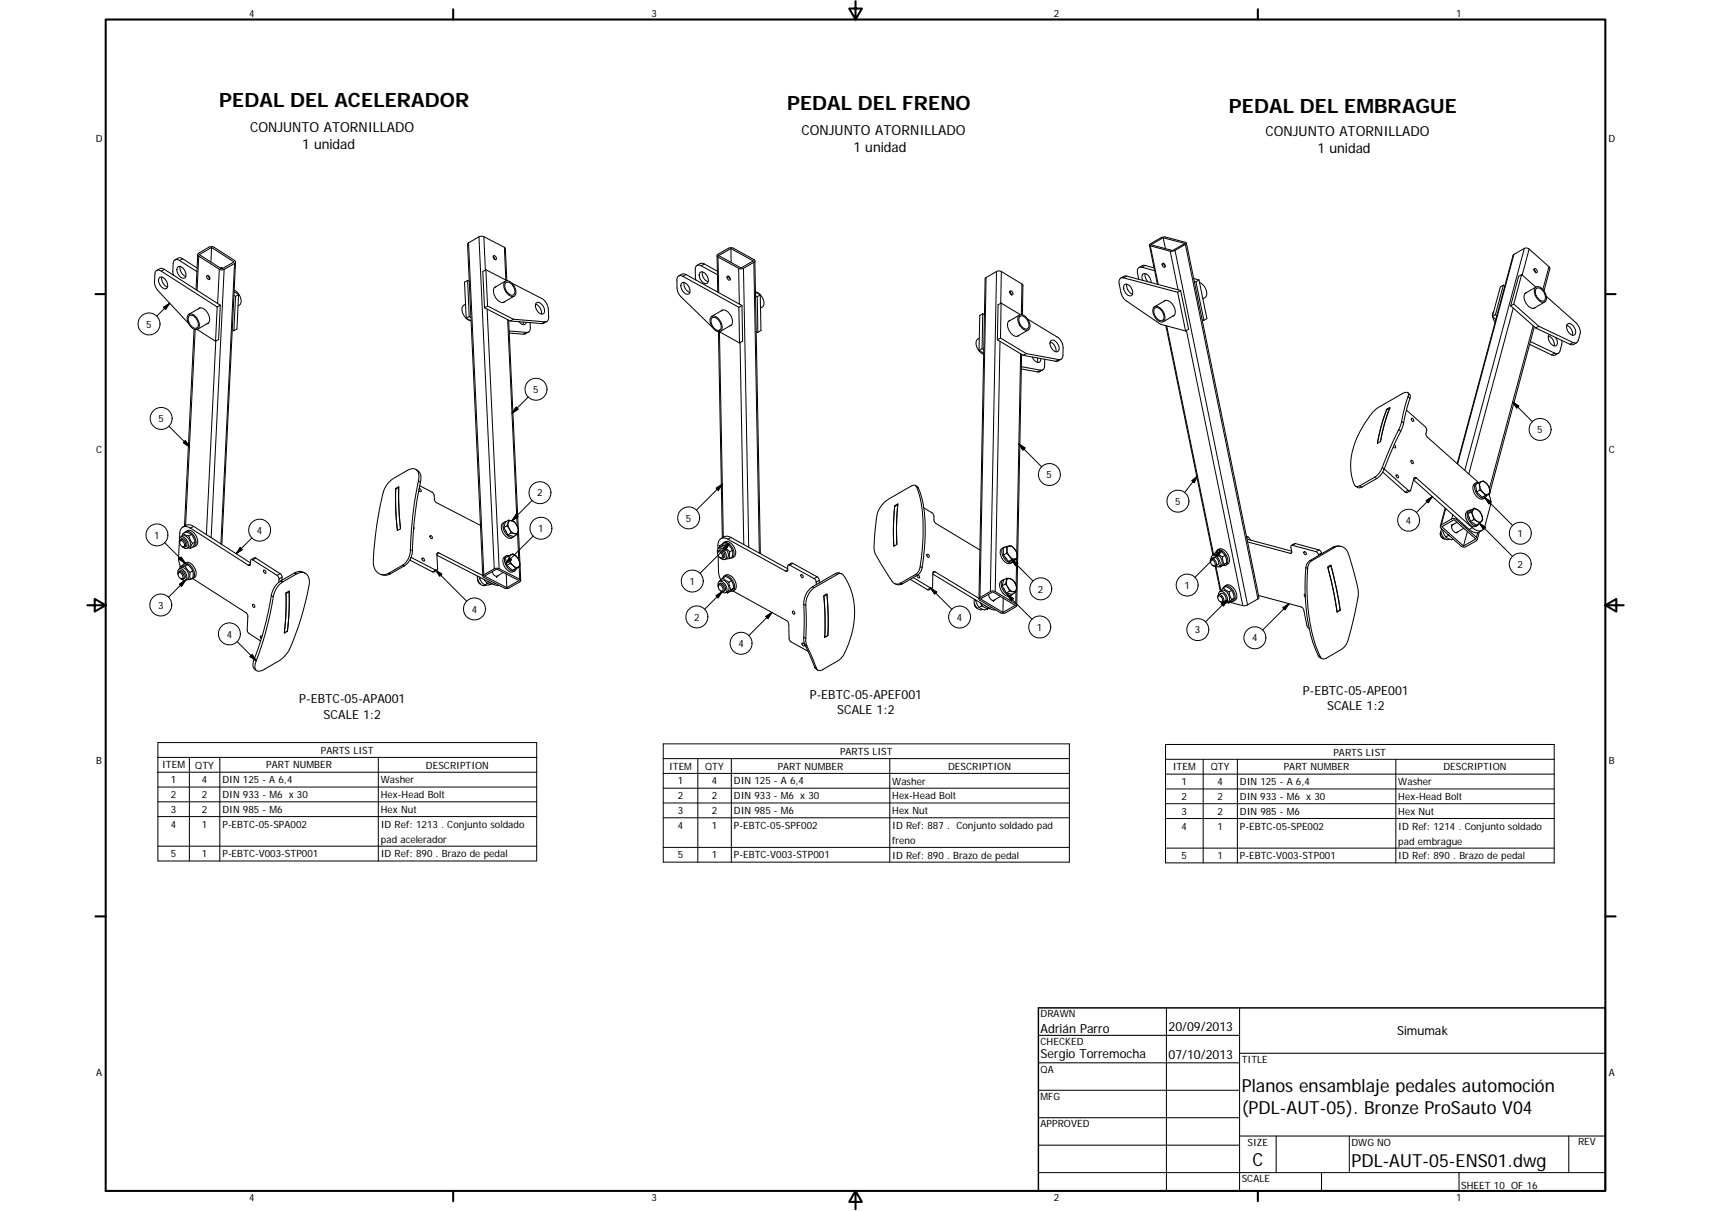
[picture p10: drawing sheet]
<svg xmlns="http://www.w3.org/2000/svg" width="594mm" height="420mm" viewBox="0 0 594 420" stroke-linecap="round" stroke-linejoin="round" font-family="sans-serif">
<g fill="none" stroke="#000" stroke-width=".36">
<path d="M54.4 93.9l1.5-.8 1.2 .4 19.4 12.4M55.4 96.3a2.5 2.5 0 0 1 2.8 2.7 1.1 1.1 0 0 1-.8 1.2 1.1 1.1 0 0 1-1.3-.6l-.2-.3a2.45 2.45 0 0 1-.5-3zM56.2 96.1a3.2 3.2 0 0 0 2 3.5M60.8 90.2l1.2-.7h.8l5.6 3.5M61.8 92.6a2.49 2.49 0 0 1 2.8 2.8 1.1 1.1 0 0 1-.8 1.2 1.1 1.1 0 0 1-1.3-.7 2.56 2.56 0 0 1-.7-3.3zM62.5 92.5v.8l.3 .9a2.75 2.75 0 0 0 1.7 1.7M68.4 94.2l-6-3.8a1.29 1.29 0 0 0-1.5-.3 1.29 1.29 0 0 0-.8 1.3l-.1 3 .2 1.1M68.7 88.3l-.6 12.2M68.8 87.9l4-2.3h1.1l7.5 4.8 .4 .6-.4 .4-3.6 2.1-1.2 .1-7.8-4.9zM69.2 88.3l4.3-2.4 7.7 5-4.2 2.4zM71.9 95.6a.78 .78 0 0 1 .8 .5 .78 .78 0 0 1-.2 .9l-.6-.5zM72.3 95.6l.6 1"/>
<path d="M73.5 85.9l-.3 5M76.6 93l.2-.2 .5 .3M77.1 92.9v.3M81.8 90.9l-4.8 98M162.4 97.3l-1.1 .6 .6 12.5M162.4 97.3l.5 .3M162.4 97.3l.5 12.5M168.7 93.6l-1.1 .6 .6 12.6M168.7 93.6l7.4 3.8M168.7 93.6l.6 12.6M171.3 89l.5 1.1M171.3 88.8a.78 .78 0 0 1 .9 .4 .78 .78 0 0 1-.2 .9l-.6-.4z"/>
<path d="M172.3 99.4a2.29 2.29 0 0 0-.4 3.5 2.7 2.7 0 0 0 3.2 1.9l.2-.2M175.3 97.7a2.41 2.41 0 0 1 3.2 1.5 2.35 2.35 0 0 1-.3 3.7 3.8 3.8 0 0 1-2.9-5.2zM175.5 97.5l-3.8 2.3M175.5 98.2a2 2 0 0 1 2.8 1.3 1.91 1.91 0 0 1-.3 2.9 3.1 3.1 0 0 1-2.5-4.2zM176 97.3l-.5-11.1-.2-.3-8-4-.8 .2-4 2.2-.2 .4 5.3 115.2M177.7 98.2l11 5.7 1 1.2 .6 1.4 .2 3.5a1.34 1.34 0 0 1-1.3 1.7l-10.9-.9-1.1 .6M235.7 95.8l1.4-.8 1.1 .2 19.4 10.8M236.7 98.2a2.09 2.09 0 0 1 2.8 1.9 1.24 1.24 0 0 1-.4 1.9 1.24 1.24 0 0 1-1.8-.7 2.72 2.72 0 0 1-.6-3.1zM237.5 98v.8l.4 1.3 .6 .8 1 .6M242 92.1l1.3-.7h.7l5.1 2.7M243.1 94.6a2.33 2.33 0 0 1 2.8 2.5 1.08 1.08 0 0 1-.6 1.3 1.08 1.08 0 0 1-1.4-.5l-.2-.2a2.76 2.76 0 0 1-.6-3.1zM243.9 94.3a3.2 3.2 0 0 0 2 3.5"/>
<path d="M249 88.7l.2 12.6M249.1 95.3l-5.6-3.1a1.28 1.28 0 0 0-1.5-.1 1.28 1.28 0 0 0-.6 1.4l.2 3.6M249.1 88.3l3.8-2.2 1.5-.1 7.5 4.1 .2 .5-4 2.5-1.2 .2-7.6-4.1-.3-.4zM249.5 88.7l4.3-2.5 7.7 4.3-4.2 2.5zM252.6 95.8a.81 .81 0 0 1 .8 .5 .81 .81 0 0 1-.2 .9h-.2a.99 .99 0 0 1-.4-1.4zM253 95.8l.5 1.1M253.8 86.2v4.9M262.1 90.5l1.9 101.6M389.2 96.5l1.2-.7h.8l18.7 5M390.3 98.9a1.82 1.82 0 0 1 2.7 1.3 1.53 1.53 0 0 1-.6 2.5 2.99 2.99 0 0 1-2.1-3.8zM391.2 98.6l.3 1.8a2.92 2.92 0 0 0 1.7 1.6M395.5 92.8l1.7-.7 3.5 .8"/>
<path d="M396.8 97.3a1.49 1.49 0 0 1 .6-2.4 3.1 3.1 0 0 1 2.2 3.1M397.6 94.9a3.2 3.2 0 0 0 1 2.9M399.1 85l2.8 13.6M399.1 84.8l3.9-2.3 1.3-.3 7.6 2.1-.3 .5-3.6 2.1-1.3 .3-7.3-1.9zM399.6 84.9l4.3-2.4 7.5 2-4.3 2.4zM400.9 93.9l-4.4-1.2a1.43 1.43 0 0 0-1.5 .6 1.43 1.43 0 0 0 0 1.5l.4 2.1M403.6 91.4a.76 .76 0 0 1 .9 .4 .76 .76 0 0 1-.3 1l-.6-.7zM403.9 82.5l.8 3.8M404 91.4l.6 1M411.9 84.3l25.2 123-.1 .4-4.5 2.4h-1l-4.4-1.1M414.5 96.6l1.8 .5M414.6 97.6l.6 .1"/>
<path d="M415.2 97.7l2.8 13.4M416.3 97.1l2.8 13.5-1.1 .5M416.3 97.1l-1.1 .6M416.5 98a4.2 4.2 0 0 1 2.3 4.9l-1.1 .8M522 98.9l-1.1 .6-2.7 10.3M522 98.9l.5 .4M522 98.9l-2.8 10.3M528.3 95.2l-1 .7-2.8 10.2M528.3 95.2l5 4.4M528.3 95.3l-2.7 10.2M532.6 93.6l.6 1M532.8 93.2a.8 .8 0 0 1 .8 .5 .8 .8 0 0 1-.2 .9l-.3-.1a.89 .89 0 0 1-.3-1.3z"/>
<path d="M533 99.8a2.09 2.09 0 0 1 3.1 1.2 2.72 2.72 0 0 1 .1 3.9 3.7 3.7 0 0 1-3.2-5.1zM533.4 99.6l-3.9 2.2M65.4 109.2a2.26 2.26 0 0 1 3.1 1.4 2.59 2.59 0 0 1-.1 3.7 3.8 3.8 0 0 1-3-5.1zM65.7 109.6a2.13 2.13 0 0 1 2.8 1.6 1.73 1.73 0 0 1-.5 2.7 3.1 3.1 0 0 1-2.3-4.3zM67.4 114.2l-3.3 68.3M68.4 114.3l6.4 4.1M68.9 107.1a2.26 2.26 0 0 1 3.2 1.4 2.52 2.52 0 0 1-.2 3.9M69.4 106.8l-3.8 2.2M72.4 112l-3.8 2.2M75.4 106.5l-19.4-12.4a1.28 1.28 0 0 0-1.5-.3 1.28 1.28 0 0 0-.7 1.3l-.1 3.3 .7 1.9 11.1 11.9M75.4 106.5l-.6 11.9M76.5 105.9l-1.1 .6"/>
<path d="M76.5 105.9l-.6 11.9-1.1 .6M80.6 114.4l.6 .3M81.2 102.5l.6 .3M81.3 101.2l1.5 1M81.3 100.7a3.9 3.9 0 0 1 2 5l-.7 .4M81.8 102.8l-.6 11.9M82.8 102.2l-1 .6M82.8 102.2l-.5 11.9-1.1 .6M161.6 105.6a2.34 2.34 0 0 0-.6 3.7 3.5 3.5 0 0 0 2.4 2M161.9 110.4l1.6 .9M163.5 110.1l-.6-.3-1 .6M168.2 106.8l9 4.6"/>
<path d="M168.2 106.8l1.1-.6 9 4.6M176.6 111.1l3.4 72.4M177.2 111.4l11 .9 1.7-.8M178.5 102.7l-3.8 2.3M180.2 111.6a1.32 1.32 0 0 0 1.1 1 1.32 1.32 0 0 0 1.3-.5l.1-.3M181.6 111.7v.9M183.5 115.2l-1.5 .8-5.2-.5M184.1 112v1.7a1.31 1.31 0 0 1-1.2 1.6l-6.1-.5M186 105.5l.9 .6 .7 .8 .4 1.3v.8M186.2 105.2a1.92 1.92 0 0 1 2.6 1.4 1.45 1.45 0 0 1-.7 2.4 2.96 2.96 0 0 1-1.9-3.8zM247 109.9a2.56 2.56 0 0 1 3.3 1.9 2.08 2.08 0 0 1-.5 3.3 3.8 3.8 0 0 1-2.8-5.2zM247.1 110.4a2 2 0 0 1 2.9 1.4 1.99 1.99 0 0 1-.3 2.8 3.2 3.2 0 0 1-2.6-4.2z"/>
<path d="M249.5 115.1l1.3 71.5M249.7 115.1l7.1 3.9M250.4 107.9a2.28 2.28 0 0 1 3.2 1.3 2.57 2.57 0 0 1-.2 3.9M250.9 107.5l-3.8 2.2M254 112.8l-3.9 2.2M256.5 106.6l-19.4-10.7a1.29 1.29 0 0 0-1.5-.1 1.29 1.29 0 0 0-.6 1.4l.1 3.1a4.7 4.7 0 0 0 1.4 2.8l10.9 10.5M256.5 106.6l.3 12.4M257.6 106l-1.1 .6M257.6 106l.2 12.4-1 .6M262.3 101.4l1.7 .9M262.3 101.2a3.9 3.9 0 0 1 2.5 5.2l-.7 .5M262.3 102.6l.6 .3"/>
<path d="M262.6 115l.5 .3M262.9 102.9l.2 12.4M264 102.3l-1.1 .6M264 102.3l.2 12.4-1.1 .6M340 117.3a2.44 2.44 0 0 0-.4 4l1.1 1.2 .8 .4M341.2 108.8l-.2 12.2M341.2 108.8l-1 .7-.3 12.1M341.2 108.8l.6 .4M346.3 117.9l9 5.4M346.3 117.9l1.1-.6 8.9 5.4M347.6 105.2l-.2 12.1M347.6 105.2l-1.1 .6-.2 12.1"/>
<path d="M347.6 105.2l6.7 4M350.6 101.2l.6 1.1M350.7 101.3h-.1M350.7 101a.76 .76 0 0 1 .9 .4 .76 .76 0 0 1-.3 .9 1.04 1.04 0 0 1-.6-1.3zM350.7 111.2a2.26 2.26 0 0 0-.4 3.4 2.49 2.49 0 0 0 3.5 1.8M353.9 109.3a3 3 0 0 1 3.5 2.6 1.81 1.81 0 0 1-.9 2.7 3.9 3.9 0 0 1-2.7-5.1zM353.9 110a1.81 1.81 0 0 1 2.8 1.1 1.9 1.9 0 0 1-.3 3.1 3.3 3.3 0 0 1-2.5-4.2zM354 109.3l-3.8 2.2M355 109.2l.2-10.3-.2-.3-7.3-4.4-.7-.2-.8 .1-4.1 2.4-2.2 111.3M356.8 110.7l11 6.9 .9 1.3 .4 1v3.4a1.23 1.23 0 0 1-1.5 1.5l-11.3-2.1-1 .6M357 114.5l-3.8 2.2M364.7 118.6l1.3 1.1 .6 1.2v1.1"/>
<path d="M364.9 118.2a2.45 2.45 0 0 1 2.8 2.6 1.09 1.09 0 0 1-.7 1.3 1.09 1.09 0 0 1-1.3-.6 2.72 2.72 0 0 1-.8-3.3zM400.8 106.5a2.92 2.92 0 0 1 3.5 2.4 1.73 1.73 0 0 1-1.1 2.8 4 4 0 0 1-2.6-5zM401 107a2.13 2.13 0 0 1 2.8 1.5 1.79 1.79 0 0 1-.5 2.8 3.1 3.1 0 0 1-2.3-4.3zM404.1 104.5a2.32 2.32 0 0 1 3.2 1.4 2.69 2.69 0 0 1 .1 3.7l-.3 .1M404.7 104.2l-3.8 2.2M404.8 113l16.3 79.4M407.7 109.4l-3.8 2.2M408.9 101.4l2.7 13.4M408.9 101.4l-18.8-5a1.44 1.44 0 0 0-1.4 .6 1.44 1.44 0 0 0-.1 1.5l.8 3.8 1.4 1.9 12.1 8.3 8.7 2.3M409.9 100.8l2.8 13.4-1.1 .6M409.9 100.8l-1 .6M417.4 111l.6 .1"/>
<path d="M518.2 109.8l1.2 1M518.3 109.9l.8 1.9M518.6 108.1l-.4 1.5M519.7 109.6l-.5-.4-1 .6M524.5 106.1l8.7 7.7M524.5 106.1l1.1-.6 8.7 7.7M530.1 101.5a2.26 2.26 0 0 0-.4 3.4 2.76 2.76 0 0 0 3.2 1.9l.2-.1M531.1 119.5l7.9 3.7 .8 .1 1.3-.7M532.7 113.4l-15.4 57.5M533.2 113.8l12.2 5.8h.8l1.3-.7M533.4 100.2a2 2 0 0 1 2.8 1.4 1.73 1.73 0 0 1-.6 2.9 3.3 3.3 0 0 1-2.2-4.3zM536.1 100.9l2.1-7.7-.2-.5-7.5-6.6h-1l-4 2.3-19.6 72.4"/>
<path d="M536.3 104.8l-3.8 2.2M536.9 102.8l11 10 .8 2.1-.7 3.2a1.18 1.18 0 0 1-1.8 .7l-11.9-5.6-1.1 .6M537.6 116.6a3.2 3.2 0 0 1 2 3.4M538 116.1a2.67 2.67 0 0 0 2.2 3.9 1.97 1.97 0 0 0-.1-2.9M542.2 118.1l.1 1.4-.7 2.3a1.22 1.22 0 0 1-1.8 .7l-8.4-4M544 112.9l1.4 1.1a2.8 2.8 0 0 1 .6 2.3M544.2 112.5a2.01 2.01 0 0 1 2.7 1.8 1.23 1.23 0 0 1-.2 1.9 1.23 1.23 0 0 1-1.8-.5l-.2-.3a2.54 2.54 0 0 1-.5-2.9zM339.9 121.6l1.6 .9M341.6 121.3l-.6-.3-1.1 .6M354.6 128l5.8 1.1 1.7-.8M354.7 123l-1.7 87M355.3 123.3l11.5 2.1 1.6-.7"/>
<path d="M358.4 123.9l.2 .3a1.78 1.78 0 0 0 2.6 1.2l.2-1M360.1 124.2l.1 1.5M362.7 124.7v2.3a1.25 1.25 0 0 1-1.4 1.4l-6.7-1.2M488.9 136.3l.7 .8 .1 .5-1.7 5.9-.8 4.1-6.6 15.1M476.6 143l2.1-1.7 8.5-4.9a1.02 1.02 0 0 1 1.1-.4 1.02 1.02 0 0 1 .7 .8l-2.6 10.6-3.8 8.1-2.7 6.7a6.4 6.4 0 0 1-2.6 3.4l-5.1 2.9a1.44 1.44 0 0 1-1.6 .1 1.44 1.44 0 0 1-.7-1.4 20.9 20.9 0 0 1 2-16.8l2-3.5zM479.3 153.2l1.1-5.2 2.1-6.4-1 .6-.6 1.5-1.5 4.9-1.1 5.2M481.5 142a64.7 64.7 0 0 0-3.3 11.8l1.1-.6M481.6 142.1l1-.8a64.7 64.7 0 0 0-3.3 11.9M484.1 154.3l.1 .1a.49 .49 0 0 1 .5 .5 .49 .49 0 0 1-.6 .5l-.3-.5M488.3 142.3l6.7 5.9 .4 1-.3 1.4 .3 .9 17.9 15.9M489.9 159.9a.59 .59 0 0 1 .7 .3 .59 .59 0 0 1-.1 .7l-.5-.5zM490.1 145.2a.6 .6 0 0 1 .7 .3 .6 .6 0 0 1-.2 .7l-.5-.4z"/>
<path d="M135.3 167l1.3-1 4.9-2.8a2.44 2.44 0 0 1 2.9-.3 2.44 2.44 0 0 1 1.1 2.8 157.6 157.6 0 0 0-3.2 26.6l-.7 1.8-1.3 1.6-5.3 3.2a3.6 3.6 0 0 1-3.9-.2 3.6 3.6 0 0 1-1.5-3.5 109.3 109.3 0 0 1 3.9-25.7zM137.4 169.5l1.1-.7-.1 5.4 .7 9.3-1.1 .6a95.3 95.3 0 0 1-.6-14.6zM137.4 169.5l.2 .1M138.4 169.1l.1 8.1 .6 6.3M138.4 169.1l-1 .6 .1 8.1 .5 6.3M138.4 169.1h.1M144.5 162.9l.7 .5a3.5 3.5 0 0 1 .8 3.9 169.8 169.8 0 0 0-3 25.4l-.6 1.4-1.2 1.6-5.6 3.4a3.7 3.7 0 0 1-3.3 .2M145.5 169.5l.5 .2a.43 .43 0 0 1 .3 .5 .43 .43 0 0 1-.4 .4l-.4-.6M145.7 168.5l4.8 2.7 .4 2.4 .7 .8 15.2 7.9M306.8 174.6l1.7-1.4 8.4-4.8a.83 .83 0 0 1 1.2 .4 47.9 47.9 0 0 1 2.1 22.5l-.7 5.3a4 4 0 0 1-1.7 2.8l-5.1 2.9a2.07 2.07 0 0 1-2.9-.5l-6-10a12.7 12.7 0 0 1-.1-6.2l.1-1.4a17.9 17.9 0 0 1 1.4-7.4zM310.7 175.5l.1 .1M310.7 175.5l1.1-.7a92.4 92.4 0 0 0-.4 14.1l-1.1 .6a85.5 85.5 0 0 1 .4-14z"/>
<path d="M311.7 175.1l-.4 7.7 .1 6.1M311.7 175.1h.1M311.7 175.1l-1.1 .6-.3 5.7v8.1M317.9 168.5a4.1 4.1 0 0 1 1.9 3.3 62.8 62.8 0 0 1 .6 23.4l-.5 2.8-1.4 1.6M320.8 176.2l3.1 2 .4 .8v1.8l.6 .8 15.3 9.2M480.1 163.8l7.8 6.9 .6 .2 1.1-.6M480.6 162.7a7.1 7.1 0 0 1-2.6 3.3l-5.5 3.2h-.8l-1-.5M480.6 162.7l8.8 7.6 .4-.1 1.2-4.4 .6-.1 19.6 17.4a2.57 2.57 0 0 0 4.1 .2l2.2-8a5.7 5.7 0 0 0-.6-3.8M484.9 164.7l.3 .1a.52 .52 0 0 1 .5 .5 .52 .52 0 0 1-.5 .5 .69 .69 0 0 1-.3-1.1zM490.8 166.5l19.3 17.2a3.1 3.1 0 0 0 3.4 .9l1.1-.6M501.8 176.3l-1.7 6.3M510 177.1a2.41 2.41 0 0 0-.4 3.9 2.32 2.32 0 0 0 3.4 1.3"/>
<path d="M510.1 179.5l.1 .4M510.7 177.7l.7 1.2M510.7 177.7l-1.1 .6M510.8 177l-1.2 1.3 1 2.6 2 1.3 1.1-.6M510.8 177a1.52 1.52 0 0 0-1.4 .8 1.52 1.52 0 0 0 .1 1.6 3.3 3.3 0 0 0 3.5 2.9l.5-.6M511.4 178.9l.7 1.3 .7 .6M511.4 178.9l.3 1.4M511.4 176.9l-.2 .7 .2 1.3M511.4 176.9l-.7 .8M511.9 176.3l1.1 .6M511.9 176.3l-.5 .6M511.9 176.3l-1.1 .7"/>
<path d="M512.6 167.5a2.31 2.31 0 0 0-.7 3.6 2.54 2.54 0 0 0 3.7 1.6M512.7 170.7l2 1.9 2.6-1.3M513 176.9l-1-.3-.6 .3M513 176.9a3 3 0 0 1 1.5 2M513 176.9l.8 .6 .7 1.4M513.4 167.5l.4 1.2M513.4 167.5l-1.1 .6 .4 2.6M513.6 167.4a1.38 1.38 0 0 0-1.5 .6 1.38 1.38 0 0 0-.1 1.5l.1 .3a3.3 3.3 0 0 0 3.4 3l.6-.9M513.8 168.7v1.4M513.8 168.7l.3 1 .8 1.2M513.8 170.1l-1.1 .6M513.8 170.1l1.1 .8"/>
<path d="M514.3 167.1l-.9 .4M514.3 167.1l-.4 .5-.1 1.1M514.3 167.1l.7-.2 1.1 .8M514.3 167.1h.7l1.1 .6M514.5 178.9l.2 .9-.3 1M514.5 178.9a1.36 1.36 0 0 1-.1 1.9M514.9 170.9l.8 .6h1M514.9 170.9l.8 1M515.7 171.9l-1 .7M516.1 167.7l.8 1 .3 1.2M516.1 167.7l.8 1.2 .3 1M516.7 171.5l-1 .4"/>
<path d="M517.2 171.3l-.1 .5M517.2 169.9v.9l-.5 .7M517.2 169.9l.1 1.4M517.3 171.3l-.6 .2M61.8 199.2a.79 .79 0 0 1 .5-1 .79 .79 0 0 1 1 .5 1.26 1.26 0 0 1 .7 1.1 1.26 1.26 0 0 1-.7 1.2l-.6-.3M61.8 199.1a1.18 1.18 0 0 1 .4-1.7 1.18 1.18 0 0 1 1.7 .6 2.42 2.42 0 0 1 .5 3.3l-.6 .1-1-.6M62.1 198.7a1.32 1.32 0 0 1 1.2 .7 1.32 1.32 0 0 1-.1 1.4 1.47 1.47 0 0 1-1.1-2.1zM62.2 197.4a2.01 2.01 0 0 1 3.2 1.4 1.65 1.65 0 0 1-1 2.5M62.3 187.6l-.3 6.3 .7 2.6M62.3 187l.1-2a2.17 2.17 0 0 1 1.3-2.2 2.17 2.17 0 0 1 2.4 .4l20.3 13 .5-.1 .1-1.7 .6-.3 8.6 5.5 .6 .9v1.5M62.4 188.2a.77 .77 0 0 1 .4-1.1 .77 .77 0 0 1 1 .5 1.24 1.24 0 0 1 .7 1.1 1.24 1.24 0 0 1-.7 1.2l-.6-.3M62.4 188a1.18 1.18 0 0 1 .4-1.7 1.18 1.18 0 0 1 1.6 .6 2.28 2.28 0 0 1 .4 3.3h-.7l-.8-.5"/>
<path d="M62.5 196.6l-.1 .7M62.5 187.7a1.22 1.22 0 0 1 1.3 .6 1.22 1.22 0 0 1-.2 1.4 1.51 1.51 0 0 1-1.1-2zM62.6 198.1l-.4 .2M62.7 186.4a2.09 2.09 0 0 1 3.3 1.6 1.5 1.5 0 0 1-1 2.2M63.1 186.9l-.4 .3M63.5 196.1a1.55 1.55 0 0 1 2.7 .2 3.3 3.3 0 0 1 .8 4.4l-.8 .2M63.5 182.9l1-.6a2.72 2.72 0 0 1 2.7 .3l19.8 12.7M63.6 185.1l2 .8M63.6 185.1l.8-.5 2.1 .8M63.6 185.1l-.6 1.1M63.9 195.5a2.46 2.46 0 0 1 3.7 1.6 2.32 2.32 0 0 1-.7 3.6l18.6 12 .6 1-.1 5.5 .3 .5 4.2 2.7M64.1 184.8a1.88 1.88 0 0 1 3 .9 2.98 2.98 0 0 1 .3 4l-.4 .1"/>
<path d="M64.3 196.4l-1.8 .2M64.3 196.4l.7 1.2 1 1M64.5 184.4a2.32 2.32 0 0 1 3.4 1.3l.2 .3a2.35 2.35 0 0 1-.6 3.7M64.6 189.6l-.4 .2M65.1 195.9l-.8 .5M65.1 195.9l.9 .8 .9 1.4M65.1 195.9l-1.7 .2-.9 .5M65.2 190.1l.9 .2M65.6 185.9l.3 1.1 1 1.5M66 198.6l.9-.5 .2 .8-.1 1.6-.9 .5M66 198.6l.1 2.4M66.5 185.4l-.9 .5"/>
<path d="M66.5 185.4l.9 1.5 .3 1.1M66.9 188.5l-.8 1.8M67 189.8l-.9 .5M67.7 188l-.7 1.8M67.7 188l-.8 .5M87.2 194.2l1.5-.7 8.6 5.6 .7 1-.1 1.2M91.6 197.8a.6 .6 0 0 1 .6 .4 .6 .6 0 0 1-.2 .7l-.5-.5zM105.9 198.8a3.2 3.2 0 0 0-3.7 0l-4.8 2.8a7.7 7.7 0 0 0-3.2 5.1 128.1 128.1 0 0 1-6.4 23.6l.2 1.3 1 1M142.3 194.3l7.9 4.1h.5l1-.6M142.7 193.4l8.9 4.5 .3-.4-.2-5.2 .1-.4 .4-.2 15.4 8M143.7 182.9l.1 .5-.2 .2M146.6 193.7a.55 .55 0 0 1 .7 .3 .55 .55 0 0 1-.3 .7l-.4-.4z"/>
<path d="M149.3 185.9a.59 .59 0 0 1 .7 .3 .59 .59 0 0 1-.1 .7l-.6-.4zM151.7 192.6l19.7 10.2 1.9 .3M165.8 199.9a2.7 2.7 0 0 0 2.6 3.2l.2-.1M167.8 199.6l4-2.4h1l7.6 3.8 .4 .5-4 2.5-1.2 .2-7.6-3.8-.3-.4zM168.2 199.9l4.3-2.5 7.7 4-4.2 2.5zM170.9 198.4l.1 .2a1.3 1.3 0 0 0 2 1.1M174.8 198.6l-2.4 1.4M174.9 183l1.5 2.5 1.9 .6 1.1-.6M175.2 181.1a2.31 2.31 0 0 0-.6 3.6l.2 .4a2.27 2.27 0 0 0 3.4 1.2M175.5 184l.3 .6M175.7 181a2.05 2.05 0 0 0-.7 3.2 2.9 2.9 0 0 0 3.2 2.1l.4-.3M175.8 192.8a2.32 2.32 0 0 0-.7 3.6 2.55 2.55 0 0 0 3.7 1.7"/>
<path d="M175.8 199.1l.2 4.8M176 182.4l-1.1 .6M176 182.4l.9 1.2M176.5 181.4l-.1 .8 .5 1.4M176.5 181.4l-.5 1M176.6 192.9l-1.1 .6 .5 2.6 1.9 1.8 2.6-1.4M176.6 192.9l.4 1.2M176.6 180.5l-1.1 .6-.6 1.9M176.6 180.5l-.1 .9M176.6 180.5l1.1 .2M176.8 192.8a1.46 1.46 0 0 0-1.5 .5 1.46 1.46 0 0 0 0 1.7l.2 .8a2.99 2.99 0 0 0 3.3 2.2l.6-.8M176.9 183.6l.5 1.4"/>
<path d="M176.9 183.6l.9 1.1 .8 .4M177 194.1l.3 1 .9 1.2M177 194.1l.1 1.4M177.1 195.5l-1.1 .6M177.1 195.5l1.1 .8M177.4 185l-1 .5M177.4 185l1.2 .1M177.5 192.5l-.9 .4M177.5 192.5l.7-.1 1 .6M177.5 192.5l.5-.3 1.2 .8M177.5 192.5l-.5 .5v1.1M177.7 180.7l.8 .4 .9 1.1"/>
<path d="M177.7 180.7a2.4 2.4 0 0 1 1.7 1.5M177.7 180.7h-.7l-.5 .7M178.2 196.3l.8 1M178.2 196.3l1.1 .6 .6-.1M178.6 185.1l.8 .4M179 197.3l-1.1 .6M179.2 193l.8 .9 .4 1.2M179.2 193l.7 .8 .5 1.3M179.4 182.2a2.22 2.22 0 0 1 .5 2.3M179.4 182.2l.5 1.4v.9M179.9 184.5l-.4 .5-.9 .1M179.9 184.5l-.5 1"/>
<path d="M179.9 196.8l-.9 .5M180 183.8l.8 17.6M180.4 195.1v.9l-.5 .8M180.4 195.1l.1 1.4M180.5 196.5l-.6 .3M249.1 191.9a1.18 1.18 0 0 1 .4-1.7 1.18 1.18 0 0 1 1.7 .6 2.42 2.42 0 0 1 .6 3.2l-.7 .1-1-.6M249.1 192a.79 .79 0 0 1 .5-1 .79 .79 0 0 1 1 .5 1.26 1.26 0 0 1 .7 1.1 1.26 1.26 0 0 1-.7 1.1l-.6-.2M249.3 190.4a3.4 3.4 0 0 1 .8-3.4 2.32 2.32 0 0 1 2.6 .1l20.1 11.1 .7-.1 .1-1.9 .6-.1 8.6 4.8 .6 .9v1.1M249.4 192.7l.1 6.3 .8 2.1M249.4 191.5a1.22 1.22 0 0 1 1.2 .7 1.22 1.22 0 0 1-.2 1.4l-.6-.3a1.52 1.52 0 0 1-.4-1.8zM249.5 190.2a2.01 2.01 0 0 1 3.2 1.4 1.65 1.65 0 0 1-1 2.5M249.9 189.4l-.2 .7"/>
<path d="M249.9 190.8l-.4 .3M250.3 186.9l1.7-.8 1.4 .2 20.1 11M250.8 188.8a1.54 1.54 0 0 1 2.7 .2 3.3 3.3 0 0 1 .8 4.5l-.7 .1M251.3 188.3a2.46 2.46 0 0 1 3.6 1.6 2.32 2.32 0 0 1-.7 3.6M251.4 193.4l-.4 .3M251.5 199.9a2.45 2.45 0 0 1 3.6 1.5 2.37 2.37 0 0 1-.6 3.7l18.8 10.3 .5 .9 .2 5.2 .2 .8 6.3 3.7M251.6 189.2l.7 1.2 1.1 1M251.6 189.2l-1.7 .2M252.5 188.7l1 1 .7 1.2M252.5 188.7l-1.8 .1-.8 .6M252.5 188.7l-.9 .5M253.4 193.8l-1.5 .1"/>
<path d="M253.4 191.4v2.4M253.4 191.4l.8-.5 .2 1.4-.2 1-.8 .5M273.7 196l1.4-.6 8.8 4.8 .5 .8 .1 1.2M278.1 199.4a.61 .61 0 0 1 .7 .3 .61 .61 0 0 1-.2 .7l-.5-.4zM292.2 199.1l-1.2-.4-.7 .2-8.2 4.7a7.1 7.1 0 0 0-3 6.1v13l3.8 8.9 .9 .9M318.5 199.6l-5.4 3.1a2.48 2.48 0 0 1-2.3-.1M318.7 199.5l.3 .1a.46 .46 0 0 1 .4 .5 .46 .46 0 0 1-.6 .4l-.3-.9M321.9 192.4a.58 .58 0 0 1 .6 .3 .58 .58 0 0 1-.1 .7 .75 .75 0 0 1-.5-1zM323.9 199.2l19.8 11.9 1 .5h1M348.4 192.6l1.8 2.2 1.7-.2M348.5 189.9a2.32 2.32 0 0 0-.7 3.6 2.53 2.53 0 0 0 3.7 1.6M349.1 193.4l.3 .4"/>
<path d="M349.1 189.8a1.57 1.57 0 0 0-1.1 2.5 3.3 3.3 0 0 0 3.4 2.9l.5-.6M349.5 189.6l.1 1.1M349.5 192l-1.1 .6M349.5 192l1 1M349.5 189.6l-1.1 .6v2.4M349.6 190.7l.2 1 .7 1.3M349.6 190.7l-.1 1.3M350.5 193l.7 1.2M350.5 189.4l1 .3 .7 .8M350.5 189.4l-1 .2M350.5 189.4a1.45 1.45 0 0 1 1.7 1.1M350.5 193l1 .8 .8 .2"/>
<path d="M350.5 189.4l-.6 .3-.3 1M351.2 194.2l-1 .6M352.2 190.5a2.9 2.9 0 0 1 .9 2.2M352.2 190.5l.6 .9 .3 1.3M352.3 194l-1.1 .2M352.3 194h.7M353 194l-1.1 .6M353.1 192.7l-.2 1-.6 .3M353.1 192.7l-.1 1.3M420.2 194.8a.84 .84 0 0 1 .7-1.1 .84 .84 0 0 1 1 .7 1.16 1.16 0 0 1-.2 2.1l-.6-.3M420.4 194.3a1.21 1.21 0 0 1 1.3 .6 1.21 1.21 0 0 1-.2 1.4 1.5 1.5 0 0 1-1.1-2zM420.5 193.8a1.09 1.09 0 0 1 .7-1.2 1.09 1.09 0 0 1 1.4 .6l.2 .3a2.06 2.06 0 0 1 .2 3.2l-1-.3 .8-.4"/>
<path d="M421 192.7a2 2 0 0 1 3.1 1.4 1.63 1.63 0 0 1-.9 2.5M421.3 193.4l-.7 .4M421.9 196.5l1.8 8.6M422.1 191.7a1.44 1.44 0 0 1 1.3-1 1.44 1.44 0 0 1 1.4 .8 3.6 3.6 0 0 1 1.1 4.4l-1.2 .2M422.5 191.5l1 1.1 1 .6M422.5 191.5l-1.4 .9v.3M422.5 191.5l.8-.5 1.2 .7 .8 1M422.7 190.8a2.46 2.46 0 0 1 3.7 1.6 2.32 2.32 0 0 1-.7 3.6M423.3 196.5l.3 .2M424.5 193.2l.1 1.4 .4 1.2M424.5 193.2l.8-.5 .5 1.2 .1 1.4M425 195.8l-1.4 .9"/>
<path d="M425.9 195.3l-2.3 1.4M425.9 195.3l-.9 .5M432.8 186.1a1.91 1.91 0 0 1 1.5 1.3M433 187.1l15.5 4.1M433.2 188l14.8 4 .4-.1 .1-.6M433.3 186.3l-.4 .3M448.4 189.2l1.3-.6 8.3 2.2 .6 .5 .3 .8M448.5 191.3l-.3-1.8 .4-.3 8.3 2.2 .6 .5 .3 .8M452.8 191.4a.58 .58 0 0 1 .7 .3 .58 .58 0 0 1-.2 .7 .76 .76 0 0 1-.5-1zM455 194.9l8.4-5a3.3 3.3 0 0 1 4.8 2.3l1.8 6a26.6 26.6 0 0 1 1.6 8 100.6 100.6 0 0 1-4.2 17.3l-1.6 1.8-5.3 3.1a1.56 1.56 0 0 1-2.4-1.2l-.3-.8a62.8 62.8 0 0 1-3.4-30.6zM461.7 196.3h.4M462.1 196.3l-1 .7 2 8.8 1.2 6.5"/>
<path d="M462.1 196.3l1.7 6.7 1.5 8.7M465.3 189.5h-1.4l-.9 .2-8.2 4.8-.9 .9a7 7 0 0 0-.7 3.9 57.9 57.9 0 0 0 4.8 28.6l1 .6M500.1 185.1a1.81 1.81 0 0 0 1 1.8M500.3 182.2l3.7-2.2h1.3l7.3 6.4 .3 .9-4.1 2.5-1.1-.1-7.3-6.4-.3-.5zM500.3 184.4a1.79 1.79 0 0 0 1.5 2.6M500.6 183.5a2.64 2.64 0 0 0 2.4 3.7l.2-.2M500.6 182.8l4.3-2.5 7.5 6.7-4.3 2.4zM500.9 183.7l.4 1.4 .7 1.2M502 186.3l2 1 .5-.3M502.8 185.5l.1 .3 .4 .1M502.9 185.8l-.9 .5M504.6 181.9a1.35 1.35 0 0 0 .1 2.4 .88 .88 0 0 0 1.5 .2"/>
<path d="M505.6 184.8h.1M505.9 181.2l-1.8 1M508.2 183.3l-2.6 1.5M509.5 184.4l-1.4 5M511.7 180.3l1.1 .5M511.7 180.3l-1.1 .6M512.8 180.8l.9 .8M513.6 184.6l-.7 2.6M514.4 180.8l-.7 .8M514.4 180.8l-.5 .3-1.1-.3M64.1 200.7l-.4 .2M66.1 201l-1.5 .2"/>
<path d="M87.7 209.7a.58 .58 0 0 1 .7 .3 .58 .58 0 0 1-.2 .8l-.5-.5zM97.1 202.8l5.8-3.7a2.88 2.88 0 0 1 3.4 0 2.88 2.88 0 0 1 1.1 3.1 87.2 87.2 0 0 1-7.5 24.2l-2.4 2.5-5.7 3.3a2.06 2.06 0 0 1-3.2-.1v-1.8a126.6 126.6 0 0 0 6.6-24.6l.9-1.8zM100.2 205.2l.2 .1M100.4 205.3l-1.1 .7-.1 7.9-.5 5.7M100.4 205.3v6l-.6 7.7-1.1 .6a89.5 89.5 0 0 0 .6-13.9l1.1-.6a89.8 89.8 0 0 1-.6 13.9M165.8 201l.4 1 .5 .6-.6-.8-.3-.8M166.4 200.2l.1 .5M166.5 200.7l.7 1.3 1 1M167 200.5l-.5 .2M168.1 201a2.4 2.4 0 0 0 2.9 1.5M168.9 202.1l.2 .4M169.1 202.5l-.9 .5"/>
<path d="M169.4 202.4l-.3 .1M169.6 201.8l1 .6M170.3 202.7l-2.1 .3M249.4 203.6a.79 .79 0 0 1 .5-1.1 .79 .79 0 0 1 1 .5l.1 .2a1.19 1.19 0 0 1-.1 2.1l-.5-.2M249.4 203.4a1.18 1.18 0 0 1 .4-1.7 1.18 1.18 0 0 1 1.6 .6l.3 .3a1.99 1.99 0 0 1 .1 3.1l-.7-.1-.8-.5M249.5 203.1a1.23 1.23 0 0 1 1.3 .6 1.23 1.23 0 0 1-.2 1.4 1.5 1.5 0 0 1-1.1-2zM249.7 201.8a1.98 1.98 0 0 1 3.2 1.3 1.66 1.66 0 0 1-.9 2.5M250.1 202.4l-.4 .2M250.2 205l.2 .1M250.9 200.6a1.58 1.58 0 0 1 1.6-.9 1.58 1.58 0 0 1 1.3 1 3.4 3.4 0 0 1 .8 4.3l-1 .2M251.1 200.5l2 1.5M251.1 200.5l-1.3 1.2"/>
<path d="M251.1 200.5l.8-.5 2.1 1.5M251.6 205l-.4 .2M252.1 205.5l.5 .2M253.1 202l.7 2.6M253.8 204.6l.9-.5-2.1 1.6M253.8 204.6l-1.2 1.1M254 201.5l.4 .9 .3 1.7M254 201.5l-.9 .5M275.2 212.1a.6 .6 0 0 1 .7 .3 .6 .6 0 0 1-.2 .7l-.5-.4zM281.9 204.6l8.9-5.3a1.47 1.47 0 0 1 2.1 .3 25.5 25.5 0 0 1 1.5 24.5l-1.3 2.9-1.3 1.7-6 3.5a1.4 1.4 0 0 1-2.2-.1l-3.7-8.9v-10.3a10.4 10.4 0 0 1 .9-6.8zM286.9 206.2l.2 .1M287.1 206.3l.5 8.3-.1 5.9-1.1 .6a100 100 0 0 0-.4-14.4l1.1-.7a96.2 96.2 0 0 1 .4 14.5"/>
<path d="M287.1 206.3l-1 .6 .4 6.2-.1 8M316.1 201l6.1 3.7 1.4-.7M317.1 200.4l6.4 3.7 .3-.3 .1-5.2 .6-.3 15.4 9.3M338.4 207.9a2.7 2.7 0 0 0 2.5 3.6l.2-.1M338.7 208.2h.1M338.7 208.2l.5 1.4 .8 1.2M338.7 208.1v.1M339.2 211l-.7-.9-.2-.7 .2 .8 .8 .8M340 210.8l2 .8 .9-.5M340.1 207.4l4-2.3h1l7.6 4.4 .3 .6-3.9 2.5-1.3 .2-7.7-4.6zM340.3 209.1a2.76 2.76 0 0 0 3.1 1.9M340.5 207.8l4.2-2.5 7.8 4.7-4.3 2.5z"/>
<path d="M340.7 209.7l.1 .5M340.8 210.2l-.8 .6M340.8 210.2l.5 .2M341.8 210l1.2 .7M343.3 206.2l.1 .7a1.33 1.33 0 0 0 2 1.2M347.3 206.9l-2.4 1.5M348 203.3l1.4 2.4 2 .5 1.1-.6M348.3 201.2a2.3 2.3 0 0 0-.7 3.6 2.56 2.56 0 0 0 3.7 1.6M348.3 207.5l-.1 5M348.5 204.2l.4 .6M348.7 201.1a1.99 1.99 0 0 0-.6 3.2 2.66 2.66 0 0 0 3.3 2l.2-.2M349.1 202.6l-1.1 .7"/>
<path d="M349.1 202.6l.8 1.2M349.5 201.5l-.4 1.1M349.5 201.5v1.3l.4 1M349.5 200.6l1.2 .2M349.5 200.6l-1 .7-.5 2M349.5 200.6v.9M349.9 203.8l.6 1.3M349.9 203.8l.7 .8 1.1 .7M350.5 205.1l1.2 .2M350.5 205.1l-1.1 .6M350.7 200.8l-.9 .1-.3 .6M350.7 200.8l.8 .4 .9 1"/>
<path d="M350.7 200.8a2.36 2.36 0 0 1 1.7 1.4M351.7 205.3l.8 .3M352.4 202.2l.4 1.1 .1 1.2M352.4 202.2a2.44 2.44 0 0 1 .5 2.3M352.9 204.5l-.4 1.1M352.9 204.5l-.5 .7-.7 .1M422.8 207.3a.84 .84 0 0 1 .7-1.1 .84 .84 0 0 1 1 .8 1.17 1.17 0 0 1-.2 2l-.7-.3M423 206.8a1.29 1.29 0 0 1 1.3 .6 1.29 1.29 0 0 1-.1 1.4 1.46 1.46 0 0 1-1.2-2zM423.5 205.3a2.09 2.09 0 0 1 3.3 1.7 1.51 1.51 0 0 1-1 2.1M423.9 205.9l-.8 .5a1.08 1.08 0 0 1 .7-1.3 1.08 1.08 0 0 1 1.3 .6 2.19 2.19 0 0 1 .4 3.5l-.9-.2M424.7 204l.9-.5 1.4 .7 .6 .6M424.7 204l-1.1 1.2"/>
<path d="M424.7 204l2.1 1.3M424.8 204a1.67 1.67 0 0 1 2.9 .3 3.1 3.1 0 0 1 .5 4.3l-.7 .1M425.3 203.4a2.3 2.3 0 0 1 3.4 1.2 2.53 2.53 0 0 1-.4 4M425.4 208.5l-.8 .4M425.9 209l.6 .3M426.8 205.3l.3 1.4 .6 1.3M427.6 204.8l-.8 .5M427.6 204.8l.7 1.6 .2 1.1M427.7 208l.8-.5-1.1 1.2-.9 .6M427.7 208l-1.2 1.3M437 206.6l15 4 .7 1 1.2 5.8 .7 .7M453.2 206.2a.52 .52 0 0 0-.4 .5 .52 .52 0 0 0 .4 .5"/>
<path d="M465.3 211.7h.1M465.3 211.7l-1.3-7.8-1.9-7.9-1.1 .7 1.9 7.9 1.4 7.7M465.3 211.7l-1 .6M91 220.8a.38 .38 0 0 0-.6-.1 .38 .38 0 0 0 .1 .6l.2 .3M278.5 223.1h.4a.51 .51 0 0 1 .5 .5 .51 .51 0 0 1-.5 .5l-.4-.6zM360.5 359.2h69.9M405 349.7v63.5M430.4 349.7v63.5M360.5 368.7h69.9M360.5 378.3h69.9M430.4 365.4h127M360.5 387.8h69.9"/>
<path d="M360.5 397.3h69.9M430.4 394.1h127M443.1 394.1v12.7M468.5 394.1v12.7M544.7 394.1v12.7M360.5 406.8h196.9M458.8 406.8v6.4M506.6 406.8v6.4"/>
</g>
<g fill="none" stroke="#000" stroke-width=".35">
<path d="M57.1 93.5l-1.1 .6M63.4 89.8l-1 .6M69 88.9l-.6 11.8M76.2 93.4l-.6 11.9M77.8 93.5l-4.5 93M81.4 91.4l-4.7 97.3M162.7 84.3l5.3 115.1M166.3 82.2l5.3 115.1M168 82.1l.5 11.6M175.1 85.8l.5 11.4M238.2 95.2l-1.1 .7M244.5 91.6l-1 .6"/>
<path d="M249.3 89.2l.2 12.4M256.5 93.1l.2 12.4M258.1 93.1l1.9 96.8M261.7 91l1.9 100.9M342.4 96.3l-2.1 111M346 94.2l-2.1 111M347.7 94.2l-.2 11M354.8 98.5l-.2 10.7M391.2 95.8l-1.1 .6M397.5 92.1l-1 .6M399.4 85.3l2.8 13.4M406.3 87.1l2.7 13.5"/>
<path d="M408 86.9l25.2 123M411.6 84.8l25.2 123M525.6 88.3l-19.5 72.7M529.3 86.2l-20.7 77M530.9 86.4l-2.4 9M537.8 92.5l-2.1 7.9M56.8 106.6l2.1-1.4-1.4 2.1zM58.9 105.2l-4.5 4.5M67.8 114.3l-3.4 68M74.9 118.3l-3.2 67.2M169.1 107.3l4.2 90M176.3 110.9l3.3 71.6"/>
<path d="M182.9 115.3l-1.1 .7M189.2 111.7l-1 .6M249.8 115.1l1.3 71.3M257 118.9l1.2 70M347.2 118.4l-1.7 86.8M405.1 113.1l16.2 79.1M411.9 114.7l19.6 95.4M525.4 106.9l-15.4 57.5M532.3 113l-15.2 56.5M546.2 118.8l-1.1 .6M183.4 137.7l-5.6 5.7M354.4 122.7l-1.4 69.1"/>
<path d="M361.3 128.4l-1.1 .6M367.6 124.8l-1 .5M488.9 137.6l.7 .7M525.2 139.5l6.9 6.8M525.2 139.5l2.1 1.4-.7 .7zM539.8 122.5l-1.1 .6M58.6 147.9l7.2 7.1M64.4 152.9l1.4 2.1-2.1-1.4zM179.2 141.3l.7 .7-2.1 1.4zM353.8 154l2.1 1.4-.7 .8zM353.8 154l7.9 8M485.6 149.1l.8 .5"/>
<path d="M486.7 146.2l.7 .6M145.3 166.9l.7 .4M179.1 178.6l.8 .7-2.2 1.4zM184.8 173.6l-7.1 7.1M248.7 169.4l2.1-1.4-1.4 2.1zM250.8 168l-9 9M318.1 168.8l.7 .5M413.8 166.8l2-1.6-1.2 2.2zM415.8 165.2l-4.5 5.7M472.2 168.5l.7 .5M477.3 165.6l.7 .4M479.9 162.2l.7 .5"/>
<path d="M480.8 162.9l-.3 .1M488.9 170.1l-1 .6M491.8 165.9l-1 .5M495.2 173.7l2.1-1.4-1.4 2.1zM497.3 172.3l-5.5 5.5M502 176.4l-1.6 5.7M504.4 178.6l-.4 1.4M505.8 179.9l-.1 .4M515.6 172.7l9.6 9.6M515.6 172.7l2.1 1.4-.7 .7zM57.2 188.3l7.1 7.1M62.2 194l.7-.7 1.4 2.1z"/>
<path d="M62.6 198.1a1.73 1.73 0 0 1 1.5 2.6M63.1 186.9a1.76 1.76 0 0 1 1.5 2.7M67.2 182.6l-1.1 .6M83.4 190l.7 .7-2.1 1.4zM86.9 195.7l-.7 .4M87.5 186.6l-5.5 5.5M88.8 193.6l-1 .6M97.3 199.1l-1.1 .5M102.2 198.8l.7 .3M135 198.9l.6 .2M139.8 196.1l.6 .2M142.5 190.8l.7 .2"/>
<path d="M142.8 193.4l-.1 .1M150.2 198.4l1.1-.6 10.7 10.8M151.3 197.8l2.1 1.4-.7 .7zM152.4 191.8l-.7 .4M176.9 193.5l.7 .7-2.1 1.4zM179.7 184.9l.4 9.3M180.2 196.7l.2 4.3M185.1 186l-9.6 9.6M249.9 190.8a1.73 1.73 0 0 1 1.5 2.6M251.1 190.2l2.1-1.4-1.4 2.1zM253.2 188.8l-10.1 10.1M253.8 186.5l-1.1 .6"/>
<path d="M273.5 197.8l-.7 .4M275.2 195.5l-1 .6M290.1 199l.7 .3M317.8 199.4l.7 .2M319.5 196.6l.7 .2M324.6 198.4l-.7 .4M351.2 194.2l7.5 7.4M351.2 194.2l2.2 1.4-.7 .7zM353 194l-.2 9.1M421.3 193.4a1.73 1.73 0 0 1 1.5 2.6M422.1 192.4l2.1-1.4-1.4 2.1zM422.2 196.6l1.7 8.2"/>
<path d="M424.2 191l-9.3 9.3M448.5 191.7l-.5 .3M449.8 188.6l-1.1 .6M453.4 197l.6 .1M454.8 194.5h.7M458 190.8l-1.1 .6M458.8 191.9l-1 .6M462.8 189.9h.6M511.2 183.1l-1.1 .6M513.1 184.8l-.5 1.6M513.7 181.6l11.4 11.4M513.7 181.6l2.1 1.4-.7 .7z"/>
<path d="M62.3 202.7l2.1-1.4-1.4 2.1zM64.4 201.3l-5.9 5.9M94.2 206.7l.7 .4M97.4 201.6l.7 .3M98 200.3l-1.1 .6M99.8 219l-1.1 .6M172 202.4l-.6 .4M248.6 206.7l2.1-1.4-1.4 2.1zM250.1 202.4a1.75 1.75 0 0 1 1.5 2.6M250.7 205.3l-6 6.1M265.9 213.9l2.1-1.4-1.4 2.1zM268 212.5l-8 8"/>
<path d="M279.1 209.7l.7 .3M282.1 203.6l.7 .2M283.7 200.1l-1 .6M284.5 201.4l-1.1 .6M312.7 202.3l.7 .2M322 204.6l1.1-.6 7.4 7.4M323.1 204l2.1 1.4-.7 .7zM344.3 210.7l-.6 .4M349.8 206.3l8.5 8.5M349.8 206.3l2.1 1.4-.8 .7zM352.8 204.8l-.1 4.7M423.9 205.9a1.71 1.71 0 0 1 1.5 2.6"/>
<path d="M424.1 209.5l2.1-1.4-1.4 2.1zM426.2 208.1l-7.6 7.7M445.4 210.9l2.2-1.5-1.5 2.1zM447.6 209.4l-9.2 9.2M465.3 211.7l-1 .6M82.3 222.6l6.7 6.7-.7-.6M86.8 227.8l.8-.7 1.4 2.2zM279.1 221.1l.7 .4M279.5 223.7l.7 .4M282.9 231.5l.7 .6M287.4 220.5l-1 .6M457.8 227.6l.7 .4"/>
<path d="M54.8 257.6h131.5v41.1h-131.5zM230.3 258.1h141v41h-141zM404.7 258.3h134.9v41.1h-134.9zM54.8 262.8h131.5M54.8 267.9h131.5M54.8 273.1h131.5M54.8 278.2h131.5M65.8 262.8v35.9M76.3 262.8v35.9M131.4 262.8v35.9M230.3 263.2h141M230.3 268.3h141"/>
<path d="M230.3 273.5h141M230.3 278.6h141M242.3 263.2v35.9M253.9 263.2v35.9M308.9 263.2v35.9M404.7 263.4h134.9M404.7 268.6h134.9M404.7 273.7h134.9M404.7 278.8h134.9M417.8 263.4v36M429.6 263.4v36M484.6 263.4v36"/>
<path d="M54.8 283.3h131.5M54.8 293.6h131.5M230.3 283.7h141M230.3 294h141M404.7 284h134.9M404.7 294.3h134.9"/>
<circle cx="51.8" cy="112.4" r="3.8"/>
<circle cx="186.1" cy="135.1" r="3.8"/>
<circle cx="56" cy="145.2" r="3.8"/>
<circle cx="534.7" cy="149" r="3.8"/>
<circle cx="187.5" cy="170.9" r="3.8"/>
<circle cx="239.1" cy="179.7" r="3.8"/>
<circle cx="364.4" cy="164.6" r="3.8"/>
<circle cx="409" cy="173.9" r="3.8"/>
<circle cx="54.5" cy="185.6" r="3.8"/>
<circle cx="90.1" cy="183.9" r="3.8"/>
<circle cx="187.8" cy="183.3" r="3.8"/>
<circle cx="489.1" cy="180.5" r="3.8"/>
<circle cx="527.8" cy="195.7" r="3.8"/>
<circle cx="527.9" cy="185" r="3.8"/>
<circle cx="55.8" cy="209.9" r="3.8"/>
<circle cx="79.7" cy="219.9" r="3.8"/>
<circle cx="164.8" cy="211.3" r="3.8"/>
<circle cx="240.4" cy="201.6" r="3.8"/>
<circle cx="242" cy="214.1" r="3.8"/>
<circle cx="333.2" cy="214.1" r="3.8"/>
<circle cx="361" cy="217.5" r="3.8"/>
<circle cx="361.4" cy="204.3" r="3.8"/>
<circle cx="412.2" cy="203" r="3.8"/>
<circle cx="415.9" cy="218.4" r="3.8"/>
<circle cx="257.3" cy="223.2" r="3.8"/>
<circle cx="435.7" cy="221.3" r="3.8"/>
</g>
<g fill="#000">
<circle cx="482.5" cy="141.6" r=".18"/>
<circle cx="172.4" cy="200" r=".18"/>
<circle cx="504.1" cy="182.2" r=".18"/>
<circle cx="342.9" cy="211.1" r=".18"/>
<circle cx="343.4" cy="211" r=".18"/>
<circle cx="344.9" cy="208.4" r=".18"/>
</g>
<g fill="none" stroke="#000" stroke-width=".71">
<path d="M36.7 6.8h520.7v406.4h-520.7zM157.3 3.2v3.6M297 .4v6.4l-2.2-3.8h4.5l-2.3 3.8M436.7 3.2v3.6M33.1 102h3.6M557.4 102h3.6M30.3 210h6.4l-3.8-2.2v4.4l3.8-2.2M557.4 210l3.8 2.2v-4.4l-3.8 2.2h6.3M33.1 317.9h3.6M557.4 317.9h3.6M157.3 413.2v3.6M297 413.2l2.3 3.8h-4.5l2.2-3.8v6.3"/>
<path d="M436.7 413.2v3.6"/>
</g>
<path d="M360.5 349.7h196.9v63.5h-196.9z" fill="none" stroke="#000" stroke-width=".51"/>
<g fill="#000" stroke="#000" stroke-width=".35">
<path d="M56.8 106.6l2.1-1.4-1.4 2.1zM64.4 152.9l1.4 2.1-2.1-1.4zM179.2 141.3l.7 .7-2.1 1.4zM353.8 154l2.1 1.4-.7 .8zM525.2 139.5l2.1 1.4-.7 .7zM179.1 178.6l.8 .7-2.2 1.4zM248.7 169.4l2.1-1.4-1.4 2.1zM413.8 166.8l2-1.6-1.2 2.2zM495.2 173.7l2.1-1.4-1.4 2.1zM515.6 172.7l2.1 1.4-.7 .7zM62.2 194l.7-.7 1.4 2.1zM83.4 190l.7 .7-2.1 1.4z"/>
<path d="M151.3 197.8l2.1 1.4-.7 .7zM176.9 193.5l.7 .7-2.1 1.4zM251.1 190.2l2.1-1.4-1.4 2.1zM351.2 194.2l2.2 1.4-.7 .7zM422.1 192.4l2.1-1.4-1.4 2.1zM513.7 181.6l2.1 1.4-.7 .7zM62.3 202.7l2.1-1.4-1.4 2.1zM248.6 206.7l2.1-1.4-1.4 2.1zM265.9 213.9l2.1-1.4-1.4 2.1zM323.1 204l2.1 1.4-.7 .7zM349.8 206.3l2.1 1.4-.8 .7zM424.1 209.5l2.1-1.4-1.4 2.1z"/>
<path d="M445.4 210.9l2.2-1.5-1.5 2.1zM86.8 227.8l.8-.7 1.4 2.2z"/>
</g>
<g font-size="6.9">
<text x="76.1" y="37.2">PEDAL DEL ACELERADOR</text>
<text x="273.3" y="38.1">PEDAL DEL FRENO</text>
<text x="426.7" y="39.2">PEDAL DEL EMBRAGUE</text>
</g>
<g font-size="6.3">
<text x="431.1" y="379">Planos ensamblaje pedales automoción</text>
<text x="431.1" y="386.6">(PDL-AUT-05). Bronze ProSauto V04</text>
<text x="434.8" y="404.7">C</text>
<text x="469.2" y="404.8">PDL-AUT-05-ENS01.dwg</text>
</g>
<g font-size="4.8">
<text x="86.8" y="45.9">CONJUNTO ATORNILLADO</text>
<text x="278.3" y="46.9">CONJUNTO ATORNILLADO</text>
<text x="439.4" y="47.3">CONJUNTO ATORNILLADO</text>
<text x="104.9" y="51.7">1 unidad</text>
<text x="296.4" y="52.7">1 unidad</text>
<text x="457.4" y="53.1">1 unidad</text>
</g>
<g font-size="4.4">
<text x="103.9" y="244.1">P-EBTC-05-APA001</text>
<text x="281.2" y="242.4">P-EBTC-05-APEF001</text>
<text x="452.4" y="241.2">P-EBTC-05-APE001</text>
<text x="112.4" y="249.3">SCALE 1:2</text>
<text x="290.7" y="247.6">SCALE 1:2</text>
<text x="460.8" y="246.5">SCALE 1:2</text>
<text x="361.3" y="358.4">Adrián Parro</text>
<text x="405.8" y="357.8">20/09/2013</text>
<text x="485.1" y="359.2">Simumak</text>
<text x="361.3" y="367.1">Sergio Torremocha</text>
<text x="405.8" y="367.3">07/10/2013</text>
</g>
<g font-size="3.5">
<text x="86.6" y="5.8">4</text>
<text x="226.3" y="5.8">3</text>
<text x="365.9" y="5.8">2</text>
<text x="505.6" y="5.8">1</text>
<text x="33.2" y="49.4">D</text>
<text x="558.5" y="49.4">D</text>
<text x="50.8" y="113.7">5</text>
<text x="185.2" y="136.3">5</text>
<text x="55" y="146.5">5</text>
<text x="533.8" y="150.3">5</text>
<text x="33.4" y="157.3">C</text>
<text x="558.6" y="157.3">C</text>
<text x="363.4" y="165.9">5</text>
<text x="186.5" y="172.3">2</text>
<text x="408" y="175.2">5</text>
<text x="89.2" y="185.2">4</text>
<text x="186.9" y="184.6">1</text>
<text x="238.2" y="181">5</text>
<text x="488.1" y="181.8">4</text>
<text x="53.5" y="186.9">1</text>
<text x="526.9" y="186.3">1</text>
<text x="526.9" y="197">2</text>
<text x="239.4" y="202.9">1</text>
<text x="360.4" y="205.6">2</text>
<text x="411.2" y="204.3">1</text>
<text x="54.9" y="211.2">3</text>
<text x="163.8" y="212.5">4</text>
<text x="241" y="215.3">2</text>
<text x="332.2" y="215.3">4</text>
<text x="78.7" y="221.2">4</text>
<text x="360" y="218.8">1</text>
<text x="414.9" y="219.7">3</text>
<text x="256.4" y="224.5">4</text>
<text x="434.7" y="222.5">4</text>
<text x="111.4" y="261.5">PARTS LIST</text>
<text x="291.7" y="261.9">PARTS LIST</text>
<text x="463" y="262.2">PARTS LIST</text>
<text x="33.4" y="265.2">B</text>
<text x="56.3" y="266.6">ITEM</text>
<text x="67.8" y="266.6">QTY</text>
<text x="92.4" y="266.6">PART NUMBER</text>
<text x="147.9" y="266.6">DESCRIPTION</text>
<text x="232.3" y="267">ITEM</text>
<text x="244.8" y="267">QTY</text>
<text x="270" y="267">PART NUMBER</text>
<text x="329.2" y="267">DESCRIPTION</text>
<text x="407.2" y="267.3">ITEM</text>
<text x="420.4" y="267.3">QTY</text>
<text x="445.7" y="267.3">PART NUMBER</text>
<text x="501.2" y="267.3">DESCRIPTION</text>
<text x="558.6" y="265.2">B</text>
<text x="59.4" y="271.7">1</text>
<text x="70.1" y="271.7">4</text>
<text x="77.3" y="271.8">DIN 125 - A 6,4</text>
<text x="132.2" y="271.8">Washer</text>
<text x="235.4" y="272.1">1</text>
<text x="247.2" y="272.1">4</text>
<text x="254.8" y="272.2">DIN 125 - A 6,4</text>
<text x="309.8" y="272.2">Washer</text>
<text x="410.2" y="272.4">1</text>
<text x="422.7" y="272.4">4</text>
<text x="430.5" y="272.4">DIN 125 - A 6,4</text>
<text x="485.5" y="272.5">Washer</text>
<text x="59.4" y="276.9">2</text>
<text x="70.1" y="276.9">2</text>
<text x="77.3" y="276.9">DIN 933 - M6 x 30</text>
<text x="132.2" y="276.9">Hex-Head Bolt</text>
<text x="235.4" y="277.3">2</text>
<text x="247.2" y="277.3">2</text>
<text x="254.8" y="277.3">DIN 933 - M6 x 30</text>
<text x="309.8" y="277.3">Hex-Head Bolt</text>
<text x="410.2" y="277.6">2</text>
<text x="422.7" y="277.6">2</text>
<text x="430.5" y="277.6">DIN 933 - M6 x 30</text>
<text x="485.5" y="277.6">Hex-Head Bolt</text>
<text x="59.4" y="282">3</text>
<text x="59.4" y="287.1">4</text>
<text x="70.1" y="282">2</text>
<text x="70.1" y="287.2">1</text>
<text x="77.3" y="282">DIN 985 - M6</text>
<text x="77.3" y="287.2">P-EBTC-05-SPA002</text>
<text x="132.2" y="282">Hex Nut</text>
<text x="132.2" y="287.2">ID Ref: 1213 . Conjunto soldado</text>
<text x="235.4" y="282.4">3</text>
<text x="235.4" y="287.6">4</text>
<text x="247.2" y="282.4">2</text>
<text x="247.2" y="287.6">1</text>
<text x="254.8" y="282.5">DIN 985 - M6</text>
<text x="254.8" y="287.6">P-EBTC-05-SPF002</text>
<text x="309.8" y="282.4">Hex Nut</text>
<text x="309.8" y="287.6">ID Ref: 887 . Conjunto soldado pad</text>
<text x="410.2" y="282.7">3</text>
<text x="410.2" y="287.8">4</text>
<text x="422.7" y="282.7">2</text>
<text x="422.7" y="287.8">1</text>
<text x="430.5" y="282.7">DIN 985 - M6</text>
<text x="430.5" y="287.8">P-EBTC-05-SPE002</text>
<text x="485.5" y="282.7">Hex Nut</text>
<text x="485.5" y="287.9">ID Ref: 1214 . Conjunto soldado</text>
<text x="132.2" y="292.4">pad acelerador</text>
<text x="309.8" y="292.8">freno</text>
<text x="485.5" y="293">pad embrague</text>
<text x="59.4" y="297.4">5</text>
<text x="70.1" y="297.4">1</text>
<text x="77.3" y="297.5">P-EBTC-V003-STP001</text>
<text x="132.2" y="297.5">ID Ref: 890 . Brazo de pedal</text>
<text x="235.4" y="297.8">5</text>
<text x="247.2" y="297.8">1</text>
<text x="254.8" y="297.9">P-EBTC-V003-STP001</text>
<text x="309.8" y="297.9">ID Ref: 890 . Brazo de pedal</text>
<text x="410.2" y="298.1">5</text>
<text x="422.7" y="298.1">1</text>
<text x="430.5" y="298.1">P-EBTC-V003-STP001</text>
<text x="485.5" y="298.1">ID Ref: 890 . Brazo de pedal</text>
<text x="361.3" y="353">DRAWN</text>
<text x="361.3" y="362.5">CHECKED</text>
<text x="431.1" y="368.7">TITLE</text>
<text x="33.4" y="373.2">A</text>
<text x="361.3" y="372.1">QA</text>
<text x="558.6" y="373.2">A</text>
<text x="361.3" y="381.6">MFG</text>
<text x="361.3" y="391.2">APPROVED</text>
<text x="433.2" y="397.5">SIZE</text>
<text x="469.2" y="397.5">DWG NO</text>
<text x="547.9" y="397.4">REV</text>
<text x="431.1" y="410.2">SCALE</text>
<text x="507.3" y="412.4">SHEET 10 OF 16</text>
<text x="86.6" y="416.7">4</text>
<text x="226.3" y="416.7">3</text>
<text x="365.9" y="416.7">2</text>
<text x="505.6" y="416.7">1</text>
</g>
</svg>
